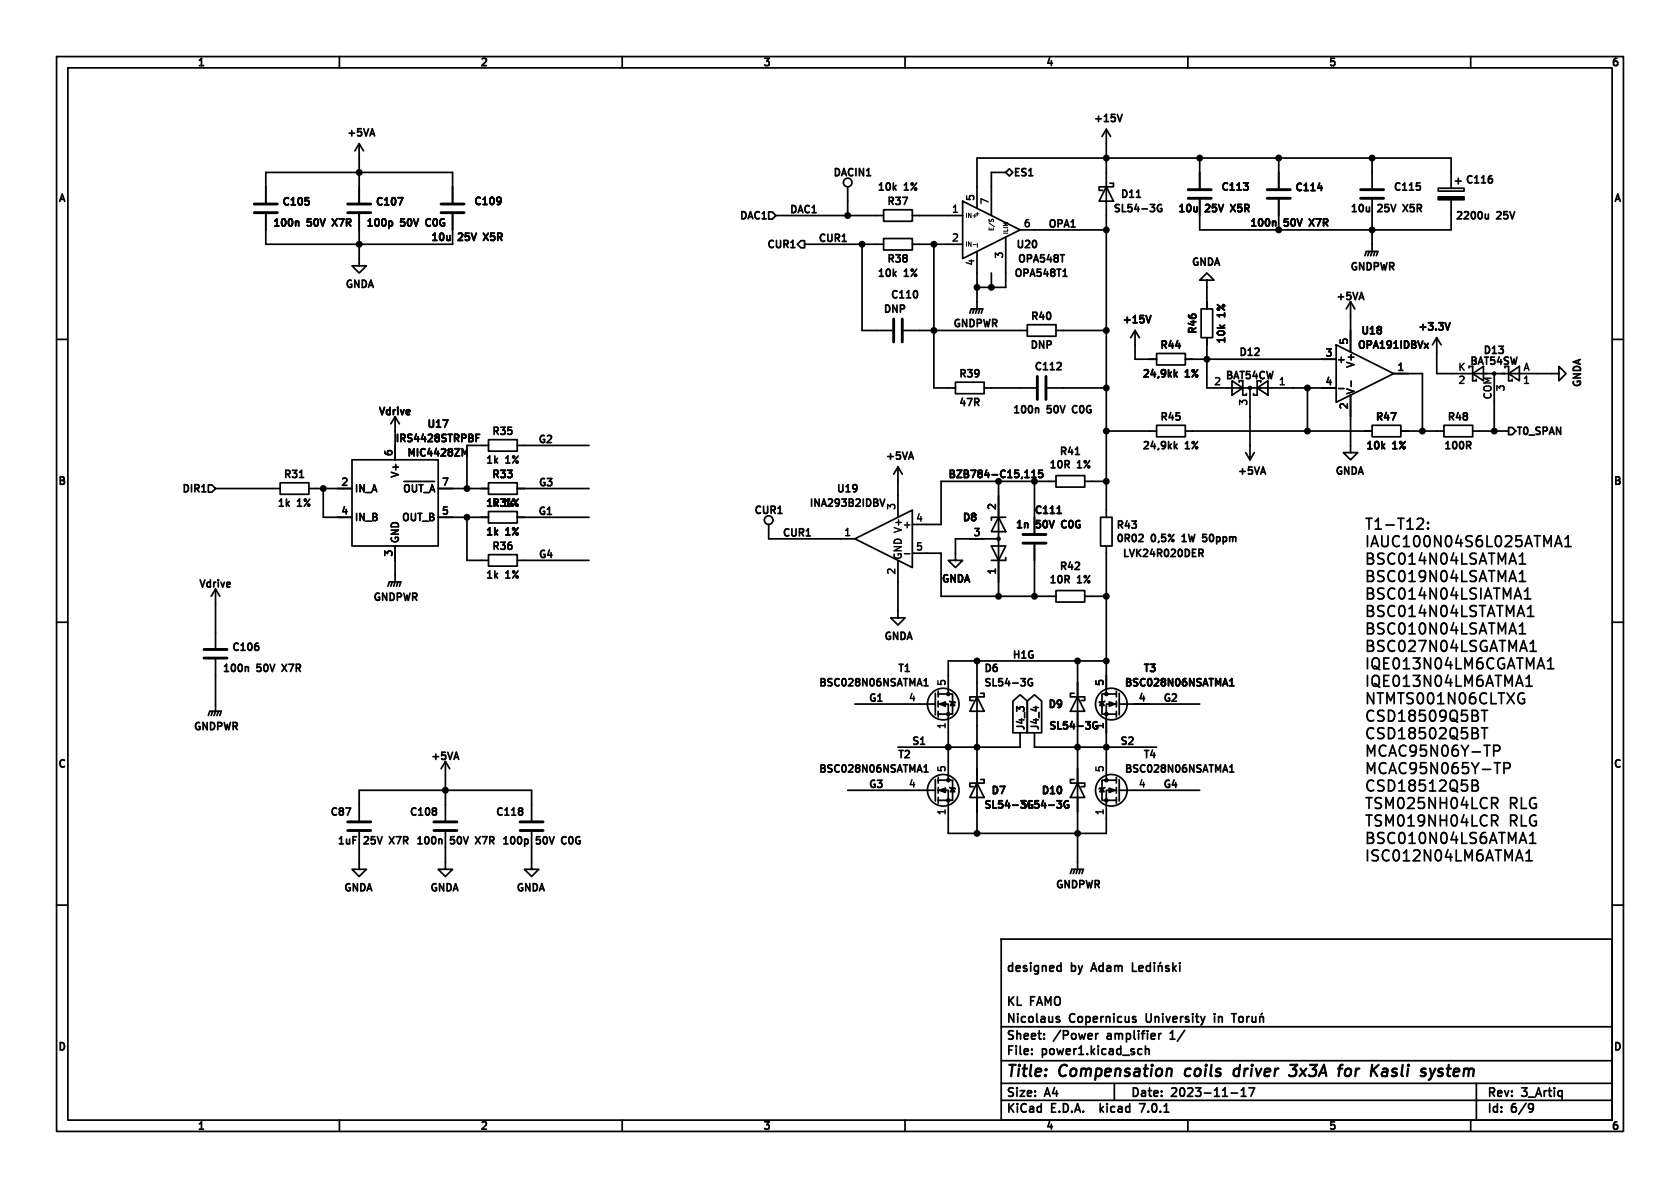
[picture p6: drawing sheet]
<svg xmlns="http://www.w3.org/2000/svg" width="297mm" height="210mm" viewBox="0 0 297 210" stroke-linecap="round" stroke-linejoin="round" font-family="sans-serif">
<g fill="none" stroke="#000" stroke-width=".3">
<path d="M10 10h277v190h-277zM12 12h273v186h-273zM60 10v2M110 10v2M160 10v2M210 10v2M260 10v2M47 37.8v5.4h33v-5.4M47 35.8v-5.3h33v5.3M52.4 39.1l.4 .2v.7M54 35h.6M54.4 35.4l.2 .3v.3l-.2 .2"/>
<path d="M63.5 37.8v9.2h1.3l-1.3 1.3-1.3-1.3h1.3M63.5 25.4v10.4M63.5 25.4l-.8 1.3M63.5 25.4l.8 1.3M65.8 22.8l.4 1.2M68.9 39.1h.2l.3 .3-.1 .4-.4 .2M70.4 35h.8l-.5 1.2M88.3 34.9l.2 .1a1.07 1.07 0 0 1-.1 1M88.5 35.4l-.2 .3M134.7 38.7h.8M135.9 37.5h.6l.7 .6-.7 .6h-.6zM137.2 38.1h19"/>
<path d="M149.9 33v5.1M153.2 31.1h.7M156.2 37.1h5.1v2h-5.1zM161.3 38.1h8.9M170.2 35.6l10.1 5-10.1 5.1zM177.8 30.5l.6-.7 .7 .7-.7 .6zM177.8 30.5h-2.5v7.6M195.6 33l1.2 2.6h-2.5zM195.6 22.9v68.5M195.6 22.9l-.8 1.2M195.6 22.9l.7 1.2M196.2 32.4h.6v.6h-2.5v.7h.6"/>
<path d="M197.5 20.2l.5 1.3 .4-1.3M200.9 34.9h.7M205.3 36.2a.59 .59 0 0 0-.7 .6 .59 .59 0 0 0 .7 .6l.1-.5h-.3M211.6 36.6v.8M211.6 37.3l-.2 .1M212.1 35.3v5.3h44.4v-5.3M212.1 27.9v5.4M219.8 32.3h.8l-.4 .5M220.4 32.8l.2 .3v.3l-.2 .2M225.2 39.1l.3 .2v.7M226.1 27.9v5.4M226.1 35.3v5.3"/>
<path d="M233 33.3h.8M233.6 32.8v.9M242.1 36.6v.8M242.1 37.3l-.2 .1M242.6 35.3v9.2l-.3 .7M242.6 27.9v5.4M250.4 32.3h.6M250.9 32.8l.2 .3v.3l-.2 .2M254.3 33.3h4.5v.5h-4.5zM256.5 33.3v-5.4h-83.8v8.9M257.3 32h1M257.8 31.5v1"/>
<path d="M262.6 38.5l.2 .2 .3-.1M263.1 37.8v.9M263.5 31.1h.2M263.6 31.6l.2 .2v.3l-.2 .2M10 60h2M79.5 41.7v.8M79.5 42.4l-.1 .1M139.8 43.8h.7M141.6 42.5h.6v1.3h-.6l-.6-.6zM142.2 43.2h14M152.4 43.2v15.2h5.3M156.2 42.2h5.1v2h-5.1z"/>
<path d="M159.8 58.4h21.8M161.3 43.2h8.9M162 51.4l.2 .5-.2 .7M165.1 43.2v25.4h3.8M171.4 55.4l.3-.8h2l-.2 .8M172.2 54.6l-.2 .8M172.7 44.5v10.1l-.2 .8M173.2 54.6l-.2 .8M175.3 48.3v2.5M177.8 41.9v8.9h-5.1M180.3 40.6h15.3M181.6 57.4h5.1v2h-5.1z"/>
<path d="M186.7 58.4h8.9M187.4 45h.8M187.9 48.8h.8M188.1 47.9l.2-.3v1.2M200.7 58.4v5.1h3.8M200.7 58.4l-.8 1.3M200.7 58.4l.7 1.3M202.6 55.8l.4 1.3 .5-1.3M212.3 54.6h2.1v5.1h-2.1zM213.4 49.5h1.2l-1.2-1.2-1.3 1.2h1.3v5.1M213.4 59.7v8.9h22.8M238.8 53.3v8.9"/>
<path d="M238.8 53.3l-.8 1.3M238.8 53.3l.7 1.3M240.7 51.7l.4 1.3M241.3 45.2l.3-.7h2l-.3 .7M242.1 44.5l-.3 .7M243.1 44.5l-.3 .7M254 59.7v6.3h21.6v-1.2l1.3 1.2-1.3 1.3v-1.3M254 59.7l.8 1.3M254 59.7l-.8 1.3M255.5 57.1l.4 1.2 .4-1.2M285 60h2M69.8 73.7v7.6"/>
<path d="M69.8 73.7l-.7 1.2M69.8 73.7l.8 1.2M72.3 72.4l.2 .3-.7 .2M72.4 73.2l-.1 .1M78.3 74.2h.9l-.6 1.3M81.7 79.3l.5 .9 .4-.9M84.2 77.4h.4M84.8 76.8h-.6v1.3M86.4 77.7h5v2.1h-5zM86.4 78.7h-3.9v7.7M91.4 78.7h12.7M161.1 79.9l.4 1.3"/>
<path d="M168.9 67.6h5.1v2h-5.1zM174 68.6h9.1M183.3 72.1l.3 .2v.7M185.2 68.6h10.4M187.4 64.1l.2 .2-.1 .3-.7 .8h.8M195.6 76.2h8.9M204.5 62.5h5v2h-5zM204.5 75.2h5v2h-5zM207.7 66.1l.4 .5M207.7 78.8l.4 .5M208.1 65.8l-.5 .5M208.1 78.5l-.5 .5"/>
<path d="M209.5 63.5h26.7M209.5 76.2h33.1M217.8 67.3l1.9 1.3-1.9 1.3zM219.7 67.3v2.6h.6v-.3M221 68.6v12.7M222.2 68.6l2-1.3v2.6zM222.2 67.3v2.6h-.6v-.3M231.1 68.6v7.6M236.2 61l10.2 5-10.2 5.1zM238.8 69.9v10.1h-1.3l1.3 1.3 1.2-1.3h-1.2M242.6 75.2h5v2h-5zM246.4 66h5.1v10.2"/>
<path d="M247.6 76.2h7.7M251.8 60.7l.7 .8M252.5 60.7l-.7 .8M255.3 75.2h5v2h-5zM259.6 78.7l.4 .6M259.8 78.1l.2 .2v.3l-.2 .1M260.3 66l2-1.2v2.5zM260.3 64.8v2.5h.7v-.2M260.3 76.2h6.4M264.2 66v10.2M266.7 66l1.9-1.2v2.5zM266.7 75.6h.6l.7 .6-.7 .6h-.6z"/>
<path d="M266.7 64.8v2.5h.6v-.2M35.7 86.9h.7M36.8 85.7h.7l.6 .7-.6 .6h-.7zM38.1 86.4h11.4M49.5 85.3h5.1v2.1h-5.1zM52.9 84.4h.8M54.6 86.4h7.6M57.1 86.4v5h5.1M62.2 81.3h15.3v15.2h-15.3zM69.8 96.5v6.4l-.2 .7M77.5 86.4h8.9M77.5 91.4h8.9"/>
<path d="M82.5 91.4v7.7h3.9M86.4 98h5v2.1h-5zM86.4 90.4h5v2.1h-5zM86.4 85.3h5v2.1h-5zM91.4 86.4h12.7M91.4 99.1h12.7M91.4 91.4h12.7M135.9 92.7v2.6h15.2M137.5 90.8h.8M151.1 95.3l10.2-5.1v10.1zM155.6 88.2l.4 1.3 .4-1.3M158.7 99.1v10.1h1.3l-1.3 1.3-1.2-1.3h1.2"/>
<path d="M158.7 82.6l-.7 1.2M158.7 82.6v8.8M158.7 82.6l.8 1.2M161.3 97.8h5.1v7.6h20.3M175.3 96.5h2.5l-1.3 2.6zM176.5 91.4l1.3 2.6h-2.5zM176.5 95.3h-7.6v3.8h1.3l-1.3 1.2-1.3-1.2h1.3M176.5 85.1v13.7M176.5 99.1v6.3M177.8 98.6v.5h-2.5M177.8 91.4h-2.5v.5M181.2 84.4h.7"/>
<path d="M182.4 84.4h.7M182.4 83.5l.4-.4v1.3M182.9 85.1v9.1M182.9 96.3v9.1M184.3 83.1h-.6l-.1 .6 .2-.1 .4 .1 .1 .2v.4l-.2 .1-.5-.1M186.7 84.1h5.1v2h-5.1zM186.7 85.1h-20.3v7.6h-5.1M186.9 90.8h.7M187.1 89.7l.2-.2v1.3M190.1 80.3h.7M191.8 85.1h3.8M194.6 91.4h2v5.1h-2z"/>
<path d="M195.6 96.5v26.2M201.8 94.5l.3 .2-.1 .3-.7 .7h.8M209 95.7h.7M209.1 94.8h-.1M212 97.1h.5l.2 .2-.1 .4-.6 .1M212.3 97.8l.4 .6M212.7 95.7h.4M212.7 94.5h.6M213.1 94.9l-.4 .1M220.2 80l.8 1.3M221.7 80l-.7 1.3M223.3 82.6l.4 1.2"/>
<path d="M251.3 91.6l.2 .1a.52 .52 0 0 1 .1 .7l-1.1 1.1h1.1M252.5 93.3v.1v.1M252.5 93.3l-.1 .1 .1 .1M252.5 92.4v.1M252.5 93.3v.2M252.5 92.4h-.1l.1 .1M268.6 99.7h1.1M268.6 98.3l.5-.5v1.9M274.9 96.6l.6-1.9 .6 1.9M275 96.1h1M276.7 96.6h1.1M276.7 95.3l.5-.6v1.9"/>
<path d="M10 110h2M38.1 116.6v9.1l-.3 .8M38.1 104.1l-.8 1.3M38.1 104.1v10.5M38.1 104.1l.8 1.3M40.5 102.9l.2 .3-.6 .1M40.6 103.7l-.1 .1M43.6 117.9l.3 .1v.7M45.4 113.7h.2M45.5 114.2l.2 .2v.3l-.2 .3M68.6 103.6l.2-.7h2.1l-.3 .7M69.3 102.9l-.2 .7"/>
<path d="M70.4 102.9l-.3 .7M172.7 116.8v30.5M186.7 104.4h5.1v2h-5.1zM190.5 116.8v36.9l-.3 .7M191.8 105.4h3.8M195.6 116.8h-28v5.9M268.6 101.4l.5-.5v1.9M268.6 110.7l.5-.6v1.9M268.6 102.8h1.1M268.6 112h1.1M269.5 105.9h1.1M269.5 104.5l.6-.5v1.9"/>
<path d="M269.8 119.9l.5-.5v1.9M270.1 109h1M270.1 107.6l.5-.5v1.9M270.5 113.8l.6-.6v1.9M270.5 115.1h1.1M273.6 118.2h1.1M273.6 116.9l.5-.6v1.9M285 110h2M36.8 126.5l.3-.8h2l-.2 .8M37.6 125.7l-.3 .8M38.6 125.7l-.2 .8M78.7 134.6v10.4"/>
<path d="M78.7 134.6l-.7 1.3M78.7 134.6l.8 1.3M80.7 133l.4 1.2M149.9 139.7h15.5M151.1 124.5h14.3M163.4 136.5h.7M163.4 120.3l.3-.3v1.2M163.4 135.6l.3-.4v1.3M163.4 121.2h.7M165.4 122.6v3.8M165.4 137.8v3.8M165.9 139.7h1.7v7.6h28v-7.6h1.8"/>
<path d="M165.9 137.9h2.5v3.6h-2.5M165.9 124.5h1.7v13.4M165.9 122.7h2.5v3.5h-2.5M165.9 122.2v1M165.9 124v1M165.9 125.7v1M165.9 137.4v1M165.9 139.2v1M167.9 139.2l.1 .1h.8l.1 .1M167.9 124l.1 .1h.8l.1 .1M168.4 139.3l.4 .7h-.8zM168.4 124.1l.4 .6h-.8z"/>
<path d="M172.7 138.4l1.3 2.6h-2.6zM172.7 123.2l1.3 2.5h-2.6zM173.4 137.8h.6v.6h-2.6v.7h.7M173.4 122.6h.6v.6h-2.6v.6h.7M179.1 123.9l1.2-1.1 1.3 1.1v5.6h-2.5zM180.3 129.5v2.6h-21.6M181.6 123.9l1.3-1.1 1.3 1.1v5.6h-2.6zM182.5 120a.59 .59 0 0 0-.8 .6 .59 .59 0 0 0 .8 .6v-.5h-.2M182.9 129.5v2.6h21.6M189.9 122.6h-.7v.6h2.6v.6h-.7M189.9 137.8h-.7v.6h2.6v.7h-.7M190.5 123.2l1.3 2.5h-2.6z"/>
<path d="M190.5 138.4l1.3 2.6h-2.6zM193.9 127.6a.61 .61 0 0 0-.7 .3 .61 .61 0 0 0 .1 .8M194.8 139.3l.4 .7h-.8zM194.8 124.1l.4 .6h-.8zM195.3 139.2l-.1 .1h-.8l-.1 .1M195.3 124l-.1 .1h-.8l-.1 .1M197.4 137.9h-2.6v3.6h2.6M197.4 124.5h-1.8v13.4M197.4 122.7h-2.6v3.5h2.6M197.4 122.2v1M197.4 124v1M197.4 125.7v1"/>
<path d="M197.4 137.4v1M197.4 139.2v1M197.9 139.7h14.2M197.9 124.5h14.2M197.9 122.6v3.8M197.9 137.8v3.8M217.4 136.5h.7M217.4 121.2h.7M217.4 120.3l.4-.3v1.2M217.4 135.6l.4-.4v1.3M260.3 138.8h.6M260.9 138.8a.51 .51 0 0 1 .5 .5 .51 .51 0 0 1-.4 .5h-.7"/>
<path d="M260.9 137.9l.2 .1a.46 .46 0 0 1 .2 .5 .46 .46 0 0 1-.4 .3M261.9 128.7h1.1M262.4 125.6v1.9M262.4 128.7v1.9M264.1 132.7h.7a.52 .52 0 0 0 .4-.5 .52 .52 0 0 0-.4-.5h-.7v2M265.9 135.8h.7a.52 .52 0 0 0 .4-.5 .52 .52 0 0 0-.4-.5h-.7v1.9M269.1 123.6h.4v.6l-.4 .2M269.8 121.3h1.1M10 160h2M63.5 147.1v6.6h-1.3l1.3 1.2 1.3-1.2h-1.3M63.5 145v-5.3h30.5v5.3M76.9 142.8l.3 .3-.3 .3 .3 .2v.3l-.3 .2"/>
<path d="M77.8 148.3l.3 .2v.7M78.7 147.1v6.6h-1.2l1.2 1.2 1.3-1.2h-1.3M92.2 142.8l.2 .3-.2 .3 .2 .2v.3l-.2 .2M92.9 148.3h.2l.3 .3-.1 .5-.4 .1M94 147.1v6.6h-1.3l1.3 1.2 1.2-1.2h-1.2M165.9 141v1M188.9 141.6a.59 .59 0 0 0-.8 .6 .59 .59 0 0 0 .8 .6v-.5h-.2M189.2 154.4l.3-.7h2l-.2 .7M190 153.7l-.3 .7M191 153.7l-.2 .7M197.4 141v1M263.7 141h.7a.52 .52 0 0 1 .4 .5 .52 .52 0 0 1-.4 .5h-.7"/>
<path d="M263.7 144.1h.7a.52 .52 0 0 1 .4 .5 .52 .52 0 0 1-.4 .5h-.7M264.2 142l.6 .9M264.2 145.1l.6 .9M269.8 150.8l.5-.5v1.9M269.8 152.2h1.1M270.4 149.1h1.1M270.4 147.7l.6-.5v1.9M285 160h2M177 166h108v32h-108zM187 171.6h.6M187 170.8h.6M187.6 170.2v1.5"/>
<path d="M193.4 170.2l-.5 1.5M200.2 170.2v1.5h.7M201.4 171.2l.7-.1-.1-.3-.4-.1-.2 .2v.7h.6M203.4 170.8l-.5-.1-.3 .3v.4l.2 .2h.6M203.4 170.2v1.5M204.1 170.2v.1M204.1 170.7v1M204.8 170.8l.2-.1 .4 .1v.9M204.8 170.7v1M205.2 170.1l-.2 .2M206.6 170.8l-.3-.1-.2 .2v.2l.5 .2v.3h-.5M207.4 170.2v1.5"/>
<path d="M207.5 171.1l.4 .6M207.9 170.7l-.5 .6M208.6 170.2v.1M208.6 170.7v1M214.7 179.2v.1M214.7 179.7v1M217.7 179.2h.9M219.1 179.8l.2-.1 .4 .1 .1 .6-.2 .2-.3 .1-.2-.1zM220.4 179.7v1M220.9 179.7l-.3 .1-.2 .2M221.4 179.7v.9l.4 .1 .2-.1M222 179.7v1"/>
<path d="M222.7 179.8l.2-.1 .4 .1 .1 .9M222.7 179.7v1M223.1 179.1l-.2 .2M60 198v2M110 198v2M160 198v2M177 194.5h108M177 191.5h108M177 187.5h108M177 181.5h108M182.4 186.3v.1M182.4 185.5v.1"/>
<path d="M184.6 183.6v.1M184.6 182.8v.1M194.1 182.7l-.2 .1-.2 .2M194.5 195.1v1.5M194.6 196l.5 .6M195.1 195.6l-.6 .6M197 191.5v3M201.4 195.1h1l-.6 1.5M201.4 185.4l.5 .1M201.9 186.3l-.5 .1M202.5 185.5l.2-.1 .4 .1v.9M202.5 184.9v1.5"/>
<path d="M205.3 182.7l-.4 .1M206.9 183.7h.8M206.9 182.6l.4-.4v1.5M209.4 182.1l-1.3 2M210 198v2M217.6 193.2h1.2M219.4 193.8h.9M219.4 192.7l.5-.4v1.5M220.8 192.3h1l-.7 1.5M260 198v2M261 191.5v6.5M271.1 195.4v.6l-.2 .5"/>
<path d="M271.1 195.7l-.2 .3"/>
<circle cx="149.9" cy="32.3" r=".76"/>
<circle cx="135.9" cy="91.9" r=".76"/>
<circle cx="166.8" cy="139.7" r="2.79"/>
<circle cx="166.8" cy="124.5" r="2.79"/>
<circle cx="196.5" cy="124.5" r="2.79"/>
<circle cx="196.5" cy="139.7" r="2.79"/>
</g>
<path d="M209.5 189.3v.7M218.9 188.9a.66 .66 0 0 0-.8 .4v.7l.3 .2h.4M228.1 188.2h1.2l-.7 .8h.3l.2 .2v.7l-.4 .3h-.6M238.5 188.9a.62 .62 0 0 0-.7 .4v.7a.52 .52 0 0 0 .8 .1M245.1 188.9l-.6 .1M245.1 189.5h-.5a.4 .4 0 0 0-.3 .3 .4 .4 0 0 0 .2 .4h.5M253.8 188.9l-.7 1.3" fill="none" stroke="#000" stroke-width=".4"/>
<path d="M236.6 68.7h1M238.9 67.4v.9M71.4 85.1h5.4M71.5 86.1a.42 .42 0 0 1 .4-.4 .42 .42 0 0 1 .5 .4M72.9 85.7v1M73.6 85.7v1M74.1 85.7h.7M74.4 85.7v1.2M76 86.9l.4-1.2 .4 1.2M159.9 92.8h1M159.9 97.9h1" fill="none" stroke="#000" stroke-width=".25"/>
<g fill="#000" stroke="#000" stroke-width=".3">
<path d="M254.3 34.8h4.5v.5h-4.5zM166.1 139.7l1-.4v.8zM166.1 124.5l1-.4v.7zM196.1 139.3l1 .4-1 .4zM196.1 124.1l1 .4-1 .3z"/>
<circle cx="63.5" cy="30.5" r=".46"/>
<circle cx="149.9" cy="38.1" r=".46"/>
<circle cx="195.6" cy="27.9" r=".46"/>
<circle cx="212.1" cy="27.9" r=".46"/>
<circle cx="226.1" cy="27.9" r=".46"/>
<circle cx="242.6" cy="27.9" r=".46"/>
<circle cx="63.5" cy="43.2" r=".46"/>
<circle cx="152.4" cy="43.2" r=".46"/>
<circle cx="165.1" cy="43.2" r=".46"/>
<circle cx="165.1" cy="58.4" r=".46"/>
<circle cx="172.7" cy="50.8" r=".46"/>
<circle cx="175.3" cy="50.8" r=".46"/>
<circle cx="195.6" cy="40.6" r=".46"/>
<circle cx="195.6" cy="58.4" r=".46"/>
<circle cx="226.1" cy="40.6" r=".46"/>
<circle cx="242.6" cy="40.6" r=".46"/>
<circle cx="195.6" cy="76.2" r=".46"/>
<circle cx="195.6" cy="68.6" r=".46"/>
<circle cx="213.4" cy="63.5" r=".46"/>
<circle cx="221" cy="68.6" r=".25"/>
<circle cx="231.1" cy="76.2" r=".46"/>
<circle cx="231.1" cy="68.6" r=".46"/>
<circle cx="251.5" cy="76.2" r=".46"/>
<circle cx="264.2" cy="76.2" r=".46"/>
<circle cx="264.2" cy="66" r=".25"/>
<circle cx="57.1" cy="86.4" r=".46"/>
<circle cx="82.5" cy="91.4" r=".46"/>
<circle cx="82.5" cy="86.4" r=".46"/>
<circle cx="176.5" cy="95.2" r=".25"/>
<circle cx="182.9" cy="85.1" r=".46"/>
<circle cx="195.6" cy="85.1" r=".46"/>
<circle cx="172.7" cy="116.8" r=".46"/>
<circle cx="176.5" cy="105.4" r=".46"/>
<circle cx="182.9" cy="105.4" r=".46"/>
<circle cx="190.5" cy="116.8" r=".46"/>
<circle cx="195.6" cy="116.8" r=".46"/>
<circle cx="195.6" cy="105.4" r=".46"/>
<circle cx="78.7" cy="139.7" r=".46"/>
<circle cx="167.6" cy="132.1" r=".46"/>
<circle cx="167.6" cy="126.2" r=".25"/>
<circle cx="167.6" cy="122.7" r=".25"/>
<circle cx="167.6" cy="137.9" r=".25"/>
<circle cx="172.7" cy="132.1" r=".46"/>
<circle cx="190.5" cy="132.1" r=".46"/>
<circle cx="195.6" cy="132.1" r=".46"/>
<circle cx="195.6" cy="137.9" r=".25"/>
<circle cx="195.6" cy="126.2" r=".25"/>
<circle cx="195.6" cy="122.7" r=".25"/>
<circle cx="167.6" cy="141.5" r=".25"/>
<circle cx="172.7" cy="147.3" r=".46"/>
<circle cx="190.5" cy="147.3" r=".46"/>
<circle cx="195.6" cy="141.5" r=".25"/>
</g>
<path d="M172.8 37.5v.6M174.9 38.8v.2M175.2 39l.1-.2h.2l.1 .3M172 43.2h.6M172.8 43.1v.6" fill="none" stroke="#000" stroke-width=".18"/>
<g fill="none" stroke="#000" stroke-width=".51">
<path d="M45 37.6h4M45 36.1h4M61.5 37.6h4M61.5 36.1h4M78 37.6h4M78 36.1h4M210.1 35.1h4M210.1 33.5h4M224 35.1h4.1M224 33.5h4.1M240.5 35.1h4.1M240.5 33.5h4.1"/>
<path d="M158 56.4v4.1M159.5 56.4v4.1M183.4 66.5v4.1M184.9 66.5v4.1M180.8 94.5h4.1M180.8 96h4.1M36.1 116.3h4M36.1 114.8h4M61.5 145.3h4M61.5 146.8h4M76.7 145.3h4.1M76.7 146.8h4.1"/>
<path d="M91.9 145.3h4.1M91.9 146.8h4.1"/>
</g>
<g font-size="2.8">
<text x="178" y="190.8">Title:</text>
<text x="187.4" y="190.8">Compensation</text>
<text x="210.2" y="190.8">coils</text>
<text x="219.4" y="190.8">driver</text>
<text x="230" y="190.8">3x3A</text>
<text x="239.2" y="190.8">for</text>
<text x="245.5" y="190.8">Kasli</text>
<text x="255" y="190.8">system</text>
</g>
<g font-size="2.7">
<text x="241.3" y="93.8">T1-T12:</text>
<text x="241.3" y="96.9">IAUC100N04S6L025ATMA1</text>
<text x="241.3" y="99.9">BSC014N04LSATMA1</text>
<text x="241.3" y="103">BSC019N04LSATMA1</text>
<text x="241.3" y="106.1">BSC014N04LSIATMA1</text>
<text x="241.3" y="109.2">BSC014N04LSTATMA1</text>
<text x="241.3" y="112.3">BSC010N04LSATMA1</text>
<text x="241.3" y="115.4">BSC027N04LSGATMA1</text>
<text x="241.3" y="118.5">IQE013N04LM6CGATMA1</text>
<text x="241.3" y="121.5">IQE013N04LM6ATMA1</text>
<text x="241.3" y="124.6">NTMTS001N06CLTXG</text>
<text x="241.3" y="127.7">CSD18509Q5BT</text>
<text x="241.3" y="130.8">CSD18502Q5BT</text>
<text x="241.3" y="133.9">MCAC95N06Y-TP</text>
<text x="241.3" y="137">MCAC95N065Y-TP</text>
<text x="241.3" y="140.1">CSD18512Q5B</text>
<text x="241.3" y="143.1">TSM025NH04LCR</text>
<text x="267" y="143.1">RLG</text>
<text x="241.3" y="146.2">TSM019NH04LCR</text>
<text x="241.3" y="149.3">BSC010N04LS6ATMA1</text>
<text x="267" y="146.2">RLG</text>
<text x="241.3" y="152.4">ISC012N04LM6ATMA1</text>
</g>
<g font-size="2.1">
<text x="178" y="172.1">designed</text>
<text x="189.5" y="172.1">by</text>
<text x="193.6" y="172.1">Adam</text>
<text x="178" y="178.1">KL</text>
<text x="182.3" y="178.1">FAMO</text>
<text x="178" y="184.1">Sheet:</text>
<text x="178" y="181.1">Nicolaus</text>
<text x="186.5" y="184.1">/Power</text>
<text x="189.2" y="181.1">Copernicus</text>
<text x="196.4" y="184.1">amplifier</text>
<text x="203.2" y="181.1">University</text>
<text x="215.7" y="181.1">in</text>
<text x="178" y="186.8">File:</text>
<text x="184.4" y="186.8">power1.kicad_sch</text>
<text x="178" y="197">KiCad</text>
<text x="178" y="194.2">Size:</text>
<text x="185" y="194.2">A4</text>
<text x="186" y="197">E.D.A.</text>
<text x="195.5" y="197">kicad</text>
<text x="200" y="194.2">Date:</text>
<text x="203.1" y="197">7.0.1</text>
<text x="207.3" y="194.2">2023-11-17</text>
<text x="263" y="194.2">Rev:</text>
<text x="263" y="197">Id:</text>
<text x="267.4" y="197">6/9</text>
<text x="269.3" y="194.2">3_Artiq</text>
</g>
<g font-size="1.8">
<text x="35" y="12">1</text>
<text x="85" y="12">2</text>
<text x="135" y="12">3</text>
<text x="185" y="12">4</text>
<text x="235" y="12">5</text>
<text x="285" y="12">6</text>
<text x="193.2" y="21.9">+15V</text>
<text x="61.1" y="24.5">+5VA</text>
<text x="147.1" y="31.5">DACIN1</text>
<text x="155" y="34">10k</text>
<text x="159.9" y="34">1%</text>
<text x="172.3" y="35.7" transform="rotate(-90 172.3 35.7)">5</text>
<text x="179.3" y="31.5">ES1</text>
<text x="197.9" y="35.3">D11</text>
<text x="215.7" y="34">C113</text>
<text x="228.8" y="34.1">C114</text>
<text x="246.2" y="34">C115</text>
<text x="258.9" y="32.8">C116</text>
<text x="10.2" y="36">A</text>
<text x="48.1" y="40.4">100n</text>
<text x="49.7" y="36.7">C105</text>
<text x="54.3" y="40.4">50V</text>
<text x="59.3" y="40.4">X7R</text>
<text x="64.6" y="40.4">100p</text>
<text x="66.2" y="36.7">C107</text>
<text x="70.8" y="40.4">50V</text>
<text x="75.8" y="40.4">C0G</text>
<text x="83.6" y="36.6">C109</text>
<text x="130.4" y="39.1">DAC1</text>
<text x="139.7" y="37.8">DAC1</text>
<text x="156.7" y="36.6">R37</text>
<text x="168.1" y="37.7">1</text>
<text x="174.9" y="36.4" transform="rotate(-90 174.9 36.4)">7</text>
<text x="180.8" y="40.2">6</text>
<text x="185.4" y="40.3">OPA1</text>
<text x="196.7" y="37.8">SL54-3G</text>
<text x="208.1" y="37.8">10u</text>
<text x="213.1" y="37.8">25V</text>
<text x="218.1" y="37.8">X5R</text>
<text x="220.8" y="40.4">100n</text>
<text x="227.1" y="40.4">50V</text>
<text x="232" y="40.4">X7R</text>
<text x="238.6" y="37.8">10u</text>
<text x="243.6" y="37.8">25V</text>
<text x="248.6" y="37.8">X5R</text>
<text x="257.2" y="39.1">2200u</text>
<text x="264.6" y="39.1">25V</text>
<text x="285.2" y="36">A</text>
<text x="76" y="42.9">10u</text>
<text x="81.1" y="42.9">25V</text>
<text x="86" y="42.9">X5R</text>
<text x="135.2" y="44.2">CUR1</text>
<text x="144.8" y="42.8">CUR1</text>
<text x="156.7" y="46.7">R38</text>
<text x="168.1" y="42.8">2</text>
<text x="172.3" y="47.2" transform="rotate(-90 172.3 47.2)">4</text>
<text x="177.4" y="45.9" transform="rotate(-90 177.4 45.9)">3</text>
<text x="179.5" y="44.2">U20</text>
<text x="179.8" y="46.7">OPA548T</text>
<text x="210.5" y="47.3">GNDA</text>
<text x="60.9" y="51.2">GNDA</text>
<text x="155" y="49.3">10k</text>
<text x="157.3" y="53.1">C110</text>
<text x="159.9" y="49.3">1%</text>
<text x="179.1" y="49.3">OPA548T1</text>
<text x="236" y="53.4">+5VA</text>
<text x="238.5" y="48.1">GNDPWR</text>
<text x="156" y="55.6">DNP</text>
<text x="168.3" y="58.2">GNDPWR</text>
<text x="182.1" y="56.9">R40</text>
<text x="198.2" y="57.5">+15V</text>
<text x="211.8" y="59.2" transform="rotate(-90 211.8 59.2)">R46</text>
<text x="216.9" y="56" transform="rotate(-90 216.9 56)">1%</text>
<text x="240.4" y="59.4">U18</text>
<text x="250.5" y="58.8">+3.3V</text>
<text x="182" y="62">DNP</text>
<text x="182.7" y="65.8">C112</text>
<text x="204.9" y="62">R44</text>
<text x="216.9" y="60.9" transform="rotate(-90 216.9 60.9)">10k</text>
<text x="218.9" y="63.2">D12</text>
<text x="234.2" y="63.1">3</text>
<text x="236.3" y="64.5">+</text>
<text x="238.4" y="61.1" transform="rotate(-90 238.4 61.1)">5</text>
<text x="239.7" y="65.4" transform="rotate(-90 239.7 65.4)">V+</text>
<text x="239.8" y="62">OPA191IDBVx</text>
<text x="246.9" y="65.6">1</text>
<text x="257.6" y="65.6">K</text>
<text x="259.7" y="64.8">BAT54SW</text>
<text x="262.1" y="62.9">D13</text>
<text x="269.1" y="65.6">A</text>
<text x="169.4" y="67.1">R39</text>
<text x="201.8" y="67.1">24,9kk</text>
<text x="209.6" y="67.1">1%</text>
<text x="214.5" y="68.2">2</text>
<text x="216.5" y="67.4">BAT54CW</text>
<text x="220.6" y="71.9" transform="rotate(-90 220.6 71.9)">3</text>
<text x="225.9" y="68.2">1</text>
<text x="234.2" y="68.2">4</text>
<text x="239.7" y="69.7" transform="rotate(-90 239.7 69.7)">V-</text>
<text x="257.6" y="68.4">2</text>
<text x="263.8" y="70.8" transform="rotate(-90 263.8 70.8)">COM</text>
<text x="266.5" y="69.4" transform="rotate(-90 266.5 69.4)">3</text>
<text x="269.1" y="68.4">1</text>
<text x="279.8" y="68.6" transform="rotate(-90 279.8 68.6)">GNDA</text>
<text x="66.8" y="73.7">Vdrive</text>
<text x="75.3" y="75.9">U17</text>
<text x="86.8" y="77.2">R35</text>
<text x="169.4" y="72.1">47R</text>
<text x="178.9" y="73.4">100n</text>
<text x="185.1" y="73.4">50V</text>
<text x="190.1" y="73.4">C0G</text>
<text x="204.9" y="74.7">R45</text>
<text x="238.4" y="72.6" transform="rotate(-90 238.4 72.6)">2</text>
<text x="243" y="74.7">R47</text>
<text x="255.7" y="74.7">R48</text>
<text x="268.2" y="77.2">T0_SPAN</text>
<text x="69.4" y="80.8" transform="rotate(-90 69.4 80.8)">6</text>
<text x="69.7" y="78.5">IRS4428STRPBF</text>
<text x="71.8" y="81">MIC4428ZM</text>
<text x="85.7" y="82.3">1k</text>
<text x="89.4" y="82.3">1%</text>
<text x="95.2" y="78.4">G2</text>
<text x="156.4" y="81.6">+5VA</text>
<text x="185.3" y="83.1">10R</text>
<text x="187.1" y="80.8">R41</text>
<text x="190.5" y="83.1">1%</text>
<text x="201.8" y="79.8">24,9kk</text>
<text x="209.6" y="79.8">1%</text>
<text x="241.3" y="79.8">10k</text>
<text x="246.2" y="79.8">1%</text>
<text x="255.1" y="79.8">100R</text>
<text x="10.1" y="86">B</text>
<text x="31.8" y="87.4">DIR1</text>
<text x="48.9" y="89.9">1k</text>
<text x="50" y="84.8">R31</text>
<text x="52.6" y="89.9">1%</text>
<text x="60.2" y="86">2</text>
<text x="62.7" y="87.3">IN_A</text>
<text x="70.8" y="84.8" transform="rotate(-90 70.8 84.8)">V+</text>
<text x="70.9" y="87.9">~{OUT_A}</text>
<text x="77.9" y="86">7</text>
<text x="85.7" y="89.9">1kR341%</text>
<text x="86.8" y="84.8">R33</text>
<text x="94.8" y="86">G3</text>
<text x="142.9" y="89.9">INA293B2IDBV</text>
<text x="147.7" y="87.4">U19</text>
<text x="167.5" y="84.8">BZB784-C15,115</text>
<text x="218.6" y="84.3">+5VA</text>
<text x="235.9" y="84.3">GNDA</text>
<text x="285.1" y="86">B</text>
<text x="60.2" y="91">4</text>
<text x="62.7" y="92.4">IN_B</text>
<text x="70.7" y="92.4">OUT_B</text>
<text x="77.9" y="91">5</text>
<text x="85.7" y="95">1k</text>
<text x="89.4" y="95">1%</text>
<text x="95.2" y="91.1">G1</text>
<text x="133.2" y="91.2">CUR1</text>
<text x="138.4" y="94.9">CUR1</text>
<text x="149.1" y="94.8">1</text>
<text x="158.3" y="90.3" transform="rotate(-90 158.3 90.3)">3</text>
<text x="159.2" y="93.7">+</text>
<text x="161.8" y="92.3">4</text>
<text x="170" y="92.5">D8</text>
<text x="171.9" y="94.8">3</text>
<text x="176.1" y="90.3" transform="rotate(-90 176.1 90.3)">2</text>
<text x="179.4" y="93.7">1n</text>
<text x="182.7" y="91.2">C111</text>
<text x="183.2" y="93.7">50V</text>
<text x="188.2" y="93.7">C0G</text>
<text x="197.2" y="93.8">R43</text>
<text x="69.4" y="98.6" transform="rotate(-90 69.4 98.6)">3</text>
<text x="70.8" y="96" transform="rotate(-90 70.8 96)">GND</text>
<text x="86.8" y="97.5">R36</text>
<text x="94.8" y="98.7">G4</text>
<text x="158.3" y="101.8" transform="rotate(-90 158.3 101.8)">2</text>
<text x="159.2" y="98.7">-</text>
<text x="159.7" y="98.9" transform="rotate(-90 159.7 98.9)">GND V+</text>
<text x="161.8" y="97.4">5</text>
<text x="176.1" y="101.8" transform="rotate(-90 176.1 101.8)">1</text>
<text x="187.1" y="101.1">R42</text>
<text x="197.2" y="96.2">0R02</text>
<text x="198.3" y="98.8">LVK24R020DER</text>
<text x="203.5" y="96.2">0,5%</text>
<text x="209.5" y="96.2">1W</text>
<text x="213.6" y="96.2">50ppm</text>
<text x="35" y="104.2">Vdrive</text>
<text x="65.8" y="106.6">GNDPWR</text>
<text x="85.7" y="102.6">1k</text>
<text x="89.4" y="102.6">1%</text>
<text x="166.3" y="103.3">GNDA</text>
<text x="185.3" y="103.5">10R</text>
<text x="190.5" y="103.5">1%</text>
<text x="156.1" y="113.5">GNDA</text>
<text x="39.2" y="119.1">100n</text>
<text x="40.8" y="115.4">C106</text>
<text x="45.4" y="119.1">50V</text>
<text x="50.4" y="119.1">X7R</text>
<text x="158.6" y="119.1">T1</text>
<text x="173.8" y="119.1">D6</text>
<text x="179.1" y="116.5">H1G</text>
<text x="202" y="119.1">T3</text>
<text x="144.6" y="121.7">BSC028N06NSATMA1</text>
<text x="153.7" y="124.1">G1</text>
<text x="160.5" y="124.1">4</text>
<text x="167.2" y="121.4" transform="rotate(-90 167.2 121.4)">5</text>
<text x="173.8" y="121.7">SL54-3G</text>
<text x="185.2" y="125.5">D9</text>
<text x="195.2" y="121.4" transform="rotate(-90 195.2 121.4)">5</text>
<text x="198.6" y="121.7">BSC028N06NSATMA1</text>
<text x="201.1" y="124.1">4</text>
<text x="205.7" y="124.1">G2</text>
<text x="34.1" y="129.4">GNDPWR</text>
<text x="161.3" y="131.7">S1</text>
<text x="167.2" y="129.1" transform="rotate(-90 167.2 129.1)">1</text>
<text x="181.4" y="129.1" transform="rotate(-90 181.4 129.1)">J4_3</text>
<text x="184" y="129.1" transform="rotate(-90 184 129.1)">J4_4</text>
<text x="185.3" y="129.3">SL54-3G</text>
<text x="195.2" y="129.1" transform="rotate(-90 195.2 129.1)">1</text>
<text x="198.1" y="131.7">S2</text>
<text x="10.1" y="136">C</text>
<text x="76" y="134.7">+5VA</text>
<text x="144.6" y="136.9">BSC028N06NSATMA1</text>
<text x="158.6" y="134.4">T2</text>
<text x="167.2" y="136.7" transform="rotate(-90 167.2 136.7)">5</text>
<text x="195.2" y="136.7" transform="rotate(-90 195.2 136.7)">5</text>
<text x="198.6" y="136.9">BSC028N06NSATMA1</text>
<text x="202" y="134.4">T4</text>
<text x="285.1" y="136">C</text>
<text x="153.7" y="139.4">G3</text>
<text x="160.5" y="139.3">4</text>
<text x="173.8" y="143.3">SL54-3GSL54-3G</text>
<text x="175.1" y="140.7">D7</text>
<text x="183.9" y="140.7">D10</text>
<text x="201.1" y="139.3">4</text>
<text x="205.7" y="139.4">G4</text>
<text x="58.2" y="144.5">C87</text>
<text x="59.5" y="149.6">1uF</text>
<text x="64.4" y="149.6">25V</text>
<text x="69.4" y="149.6">X7R 100n</text>
<text x="72.2" y="144.5">C108</text>
<text x="79.6" y="149.6">50V</text>
<text x="84.6" y="149.6">X7R 100p</text>
<text x="87.5" y="144.5">C118</text>
<text x="94.8" y="149.6">50V</text>
<text x="99.8" y="149.6">C0G</text>
<text x="167.2" y="144.3" transform="rotate(-90 167.2 144.3)">1</text>
<text x="195.2" y="144.3" transform="rotate(-90 195.2 144.3)">1</text>
<text x="60.6" y="157.9">GNDA</text>
<text x="75.9" y="157.9">GNDA</text>
<text x="91.1" y="157.9">GNDA</text>
<text x="186.5" y="157.4">GNDPWR</text>
<text x="10.1" y="186">D</text>
<text x="285.1" y="186">D</text>
<text x="35" y="200">1</text>
<text x="85" y="200">2</text>
<text x="135" y="200">3</text>
<text x="185" y="200">4</text>
<text x="235" y="200">5</text>
<text x="285" y="200">6</text>
</g>
<g font-size="1.1">
<text x="170.7" y="38.7">IN+</text>
<text x="173.3" y="38.5" transform="rotate(-90 173.3 38.5)">+</text>
<text x="175.8" y="41" transform="rotate(-90 175.8 41)">E/S</text>
<text x="178.4" y="41.4" transform="rotate(-90 178.4 41.4)">ILIM</text>
<text x="170.7" y="43.8">IN-</text>
</g>
</svg>
